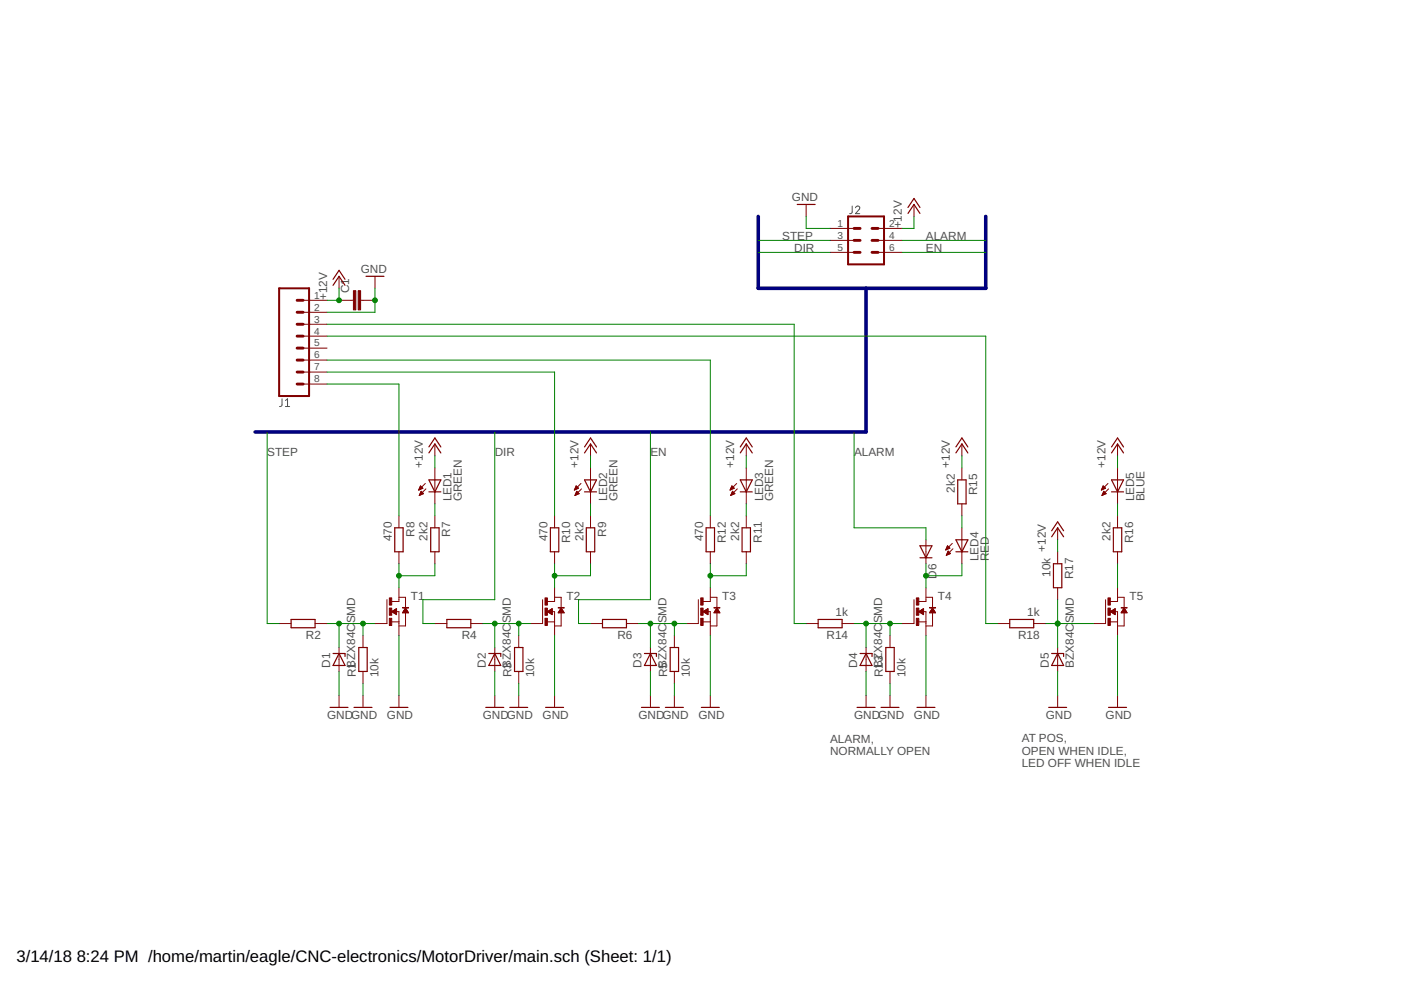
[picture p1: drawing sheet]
<svg xmlns="http://www.w3.org/2000/svg" width="297mm" height="210mm" viewBox="0 0 297 210" stroke-linecap="round" stroke-linejoin="round" font-family="sans-serif">
<path d="M180.7 43.7v1.4l-.6 .2M181.4 44a.45 .45 0 0 1 .6-.3 .45 .45 0 0 1 .2 .7l-.8 .9h.9M59.8 84.6v1.4l-.5 .2M60.5 86.2h.9M60.5 84.9l.5-.3v1.6" fill="none" stroke="#505050" stroke-width=".21"/>
<g fill="none" stroke="#800000" stroke-width=".21">
<path d="M71.9 58.6v2.5M79.5 58.6v2.5M170.9 43.3v2.6M176 48.4h5.1M176 51h5.1M176 53.5h5.1M186.2 48.4h5M186.2 51h5M186.2 53.5h5M193.8 43.3v2.6M64.3 63.7h5M64.3 66.2h5"/>
<path d="M64.3 68.7h5M64.3 71.3h5M64.3 73.8h5M64.3 76.3h5M64.3 78.9h5M71.9 63.7h3M76.5 63.7h3M64.3 81.4h5M92.2 94.1v2.6M92.2 99.2v7.6M125.2 94.1v2.6M125.2 99.2v7.6"/>
<path d="M158.2 94.1v2.6M158.2 99.2v7.6M203.9 94.1v2.6M203.9 99.2v2.5M236.9 94.1v2.6M236.9 99.2v7.6M84.6 109.4v2.5M84.6 117v2.5M88.8 103.8h.1M88.9 103.7h.3M88.9 103.6h.6M88.9 105h.1"/>
<path d="M88.9 104.9h.3M89 103.5h.6M89 103.4h.5M89 104.8h.5M89 103.2h.4M89 104.7h.8M89.1 103.1h.1M89.1 104.6h.6M89.2 103l.5 .5-.9 .4zM89.2 104.4h.4M89.2 104.3h.2M89.3 104.2h.1"/>
<path d="M89.8 104.7l-.5-.5-.4 .9M89.8 104.7l-.9 .4M90.2 102.5l-1.4 1.4M90.3 103.7l-1.4 1.4M92.2 109.4v2.5M92.2 117v2.5M117.6 109.4v2.5M117.6 117v2.5M121.8 103.8h.1M121.9 103.7h.3M121.9 103.6h.6M121.9 105h.1"/>
<path d="M122 103.5h.6M122 104.9h.2M122 104.8h.5M122 103.4h.5M122.1 103.2h.3M122.1 104.7h.7M122.1 104.6h.6M122.1 103.1h.2M122.2 103l.5 .5-.9 .4zM122.2 104.4h.4M122.2 104.3h.2M122.3 104.2h.1"/>
<path d="M122.3 104.2l.5 .5-.9 .4zM123.2 102.5l-1.4 1.4M123.3 103.7l-1.4 1.4M125.2 109.4v2.5M125.2 117v2.5M150.6 109.4v2.5M150.6 117v2.5M154.8 103.8h.2M154.9 103.7h.3M154.9 103.6h.6M154.9 105h.1M155 103.5h.6"/>
<path d="M155 104.9h.2M155 103.4h.5M155 104.8h.5M155.1 103.2h.3M155.1 104.7h.7M155.1 103.1h.2M155.1 104.6h.6M155.2 104.4h.4M155.2 103l.5 .5-.9 .4zM155.2 104.3h.2M155.3 104.2h.1M155.3 104.2l.5 .5-.9 .4z"/>
<path d="M156.2 102.5l-1.4 1.4M156.3 103.7l-1.4 1.4M158.2 109.4v2.5M158.2 117v2.5M196.3 114.4v5.1M200.6 116.5h.1M200.6 116.4h.4M200.6 117.7h.1M200.7 116.2h.6M200.7 116.1h.6M200.7 117.6h.3M200.7 116h.5"/>
<path d="M200.7 117.5h.6M200.8 115.9h.3M200.8 117.3h.7M200.9 115.8h.1M200.9 117.2h.5M200.9 115.7l.5 .5-.9 .4zM200.9 117.1h.4M201 117h.1M201 116.9l-.4 .9M201 116.9l.5 .5-.9 .4M201 116.9h.1M201.9 115.2l-1.4 1.4"/>
<path d="M202 116.4l-1.4 1.4M203.9 106.8v2.6M203.9 111.9v7.6M224.2 111.9v2.5M224.2 117v2.5M233.6 103.8h.1M233.6 103.7h.4M233.6 105h.1M233.7 103.6h.6M233.7 103.5h.7M233.7 104.9h.3M233.7 103.4h.5"/>
<path d="M233.7 104.8h.5M233.8 103.2h.3M233.8 104.7h.7M233.8 103.1h.2M233.8 104.6h.6M233.9 103l.5 .5-.9 .4zM233.9 104.4h.4M234 104.3h.2M234 104.2h.1M234 104.2l.5 .5-.9 .4zM234.9 102.5l-1.4 1.4M235 103.7l-1.4 1.4"/>
<path d="M236.9 109.4v2.5M236.9 117v2.5M59.2 132.2h2.5M66.8 132.2h2.5M71.9 137.3v5.1M77 134.7v2.6M82 127.1v5.1h-2.5M83.1 131.8h1.5M83.1 129.7l1-.6v1.2zM83.1 129.7h1M83.2 129.6h.9M83.2 129.8h.9"/>
<path d="M83.3 129.5h.8M83.4 129.9h.7M83.4 129.5h.7M83.5 129.9h.6M83.5 129.4h.6M83.6 130h.5M83.6 129.3h.5M83.7 130.1h.4M83.8 129.2h.3M83.8 130.2h.3M83.9 129.2h.2M83.9 130.2h.2"/>
<path d="M84 129.1h.1M84 130.3h.1M84.1 129.7h.5v5M84.6 124.6v2.9h-1.5M84.6 126.6h1.4v2.3M85.4 129.9h1.2M85.4 129.8h1.1M85.5 129.7h1M85.5 129.7h.9M85.6 129.6h.8M85.6 129.5h.8M85.6 129.5h.7"/>
<path d="M85.7 129.4h.6M85.7 129.3h.5M85.8 129.2h.4M85.8 129.2h.3M85.9 129.1h.2M85.9 129h.1M86 129.9v2.8h-1.4M86 128.9l.6 1h-1.3zM92.2 132.2h2.5M99.8 132.2h2.6M104.9 137.3v5.1M110 134.7v2.6"/>
<path d="M115 127.1v5.1h-2.5M116.1 131.8h1.5M116.1 129.7l1-.6v1.2zM116.1 129.7h1M116.2 129.7h.9M116.2 129.6h.9M116.3 129.8h.8M116.3 129.5h.8M116.4 129.9h.7M116.4 129.5h.7M116.5 129.9h.6M116.5 129.4h.6"/>
<path d="M116.6 130h.5M116.6 129.3h.5M116.7 130.1h.4M116.8 129.2h.3M116.8 130.2h.3M116.9 129.2h.2M116.9 130.2h.2M117 129.1h.1M117.1 130.3h.1M117.1 129.7h.5v5M117.6 124.6v2.9h-1.5M117.6 126.6h1.4v2.3"/>
<path d="M118.4 129.9h1.2M118.4 129.8h1.1M118.5 129.7h1M118.5 129.7h.9M118.6 129.6h.8M118.6 129.5h.8M118.7 129.5h.6M118.7 129.4h.6M118.7 129.3h.5M118.8 129.2h.4M118.8 129.2h.3M118.9 129.1h.2"/>
<path d="M118.9 129h.2M119 129h.1M119 129.9v2.8h-1.4M119 128.9l.6 1h-1.3zM125.2 132.2h2.5M132.8 132.2h2.6M137.9 137.3v5.1M143 134.7v2.6M148.1 127.1v5.1h-2.6M149.1 131.8h1.5M149.1 129.7l1-.6v1.2zM149.1 129.7h1"/>
<path d="M149.2 129.7h.9M149.2 129.6h.9M149.3 129.8h.8M149.3 129.5h.8M149.4 129.9h.7M149.4 129.5h.7M149.5 129.9h.6M149.5 129.4h.6M149.6 130h.5M149.7 129.3h.4M149.7 130.1h.4M149.8 129.2h.3"/>
<path d="M149.8 130.2h.3M149.9 129.2h.2M149.9 130.2h.2M150 129.1h.1M150.1 130.3h.1M150.1 129.7h.5v5M150.6 124.6v2.9h-1.5M150.6 126.6h1.4v2.3M151.4 129.9h1.2M151.4 129.8h1.1M151.5 129.7h1M151.6 129.6h.8"/>
<path d="M151.6 129.5h.8M151.7 129.5h.6M151.7 129.4h.6M151.7 129.3h.6M151.8 129.2h.4M151.9 129.1h.2M151.9 129h.2M152 129h.1M152 129.9v2.8h-1.4M152 128.9l.6 1h-1.2zM170.9 132.2h2.6M178.5 132.2h2.6"/>
<path d="M183.6 137.3v5.1M188.7 134.7v2.6M193.8 127.1v5.1h-2.6M194.8 131.8h1.5M194.8 129.7l1-.6v1.2zM194.8 129.7h1M194.9 129.7h.9M194.9 129.6h.9M195 129.8h.8M195 129.5h.8M195.1 129.9h.7M195.2 129.5h.6"/>
<path d="M195.2 129.9h.6M195.3 129.4h.5M195.3 130h.5M195.4 129.3h.4M195.4 130.1h.4M195.5 129.2h.3M195.5 130.2h.3M195.6 129.2h.2M195.7 130.2h.1M195.7 129.1h.1M195.8 130.3h.1M195.8 129.7h.5v5"/>
<path d="M196.3 124.6v2.9h-1.5M196.3 126.6h1.4v2.3M197.1 129.9h1.2M197.1 129.8h1.2M197.2 129.7h1M197.3 129.7h.9M197.3 129.6h.8M197.3 129.5h.8M197.4 129.5h.6M197.4 129.4h.6M197.5 129.3h.5M197.5 129.2h.4"/>
<path d="M197.6 129.1h.2M197.6 129h.2M197.7 129h.1M197.7 129.9v2.8h-1.4M197.7 128.9l.7 1h-1.3zM211.5 132.2h2.6M219.2 132.2h2.5M224.2 124.6v2.5M224.2 137.3v5.1M234.4 127.1v5.1h-2.5M235.4 131.8h1.5M235.4 129.7l1-.6v1.2z"/>
<path d="M235.4 129.7h1M235.5 129.7h.9M235.6 129.6h.8M235.6 129.8h.8M235.7 129.5h.7M235.7 129.9h.7M235.8 129.5h.6M235.8 129.9h.6M235.9 129.4h.5M235.9 130h.5M236 129.3h.4M236.1 130.1h.3"/>
<path d="M236.1 129.2h.3M236.2 130.2h.2M236.2 129.2h.2M236.3 130.2h.1M236.3 129.1h.1M236.4 130.3h.1M236.4 129.7h.5v5M236.9 124.6v2.9h-1.5M236.9 126.6h1.4v2.3M237.7 129.9h1.2M237.8 129.8h1.1M237.8 129.7h1"/>
<path d="M237.9 129.7h.9M237.9 129.6h.9M238 129.5h.7M238 129.4h.6M238.1 129.3h.5M238.1 129.2h.4M238.2 129.2h.3M238.2 129.1h.3M238.3 129h.1M238.3 129.9v2.8h-1.4M238.3 128.9l.7 1h-1.3zM71.9 147.4v2.6"/>
<path d="M77 142.4v2.5M77 147.4v2.6M84.6 147.4v2.6M104.9 147.4v2.6M110 142.4v2.5M110 147.4v2.6M117.6 147.4v2.6M137.9 147.4v2.6M143 142.4v2.5M143 147.4v2.6M150.6 147.4v2.6M183.6 147.4v2.6"/>
<path d="M188.7 142.4v2.5M188.7 147.4v2.6M196.3 147.4v2.6M224.2 147.4v2.6M236.9 147.4v2.6"/>
</g>
<g fill="#800000" stroke="#800000" stroke-width=".21">
<path d="M82.5 126.8h.6v1.5h-.6z"/>
<path d="M82.5 128.9h.6v1.6h-.6z"/>
<path d="M82.5 131.1h.6v1.5h-.6z"/>
<path d="M85.3 128.8h1.3v.1h-1.3z"/>
<path d="M115.5 126.8h.6v1.5h-.6z"/>
<path d="M115.5 128.9h.6v1.6h-.6z"/>
<path d="M115.5 131.1h.6v1.5h-.6z"/>
<path d="M118.3 128.8h1.3v.1h-1.3z"/>
<path d="M148.6 126.8h.5v1.5h-.5z"/>
<path d="M148.6 128.9h.5v1.6h-.5z"/>
<path d="M148.6 131.1h.5v1.5h-.5z"/>
<path d="M151.4 128.8h1.2v.1h-1.2z"/>
<path d="M194.3 126.8h.5v1.5h-.5z"/>
<path d="M194.3 128.9h.5v1.6h-.5z"/>
<path d="M194.3 131.1h.5v1.5h-.5z"/>
<path d="M197.1 128.8h1.3v.1h-1.3z"/>
<path d="M234.9 126.8h.5v1.5h-.5z"/>
<path d="M234.9 128.9h.5v1.6h-.5z"/>
<path d="M234.9 131.1h.5v1.5h-.5z"/>
<path d="M237.7 128.8h1.3v.1h-1.3z"/>
<path d="M75.9 61.6h.6v4.1h-.6z"/>
<path d="M74.9 61.6h.5v4.1h-.5z"/>
</g>
<g fill="none" stroke="#800000" stroke-width=".25">
<path d="M70.6 59.2l1.3-1.9 1.3 1.9M77.6 58.6h3.8M169 43.3h3.8M192.5 45.3l1.3-2 1.3 2M192.5 44l1.3-1.9 1.3 1.9M70.6 60.5l1.3-1.9 1.3 1.9M90.9 96l1.3-1.9 1.3 1.9M90.9 94.8l1.3-1.9 1.3 1.9M123.9 96l1.3-1.9 1.3 1.9M123.9 94.8l1.3-1.9 1.3 1.9M157 96l1.2-1.9 1.3 1.9M157 94.8l1.2-1.9 1.3 1.9"/>
<path d="M202.7 96l1.2-1.9 1.3 1.9M202.7 94.8l1.2-1.9 1.3 1.9M235.7 94.8l1.2-1.9 1.3 1.9M235.7 96l1.2-1.9 1.3 1.9M83.7 111.9h1.8v5.1h-1.8zM90.9 101.7h2.6l-1.3 2.6zM90.9 104.3h2.6M91.3 111.9h1.8v5.1h-1.8zM116.7 111.9h1.8v5.1h-1.8zM123.9 104.3h2.6M123.9 101.7h2.6l-1.3 2.6zM124.3 111.9h1.8v5.1h-1.8z"/>
<path d="M149.7 111.9h1.8v5.1h-1.8zM157 104.3h2.5M157 101.7h2.5l-1.3 2.6zM157.3 111.9h1.8v5.1h-1.8zM195.1 115.7h2.5l-1.3 2.6zM195.1 118.3h2.5M202.7 117h2.5M202.7 114.4h2.5l-1.3 2.6zM203.1 101.7h1.7v5.1h-1.7zM223 113.8l1.2-1.9 1.3 1.9M223 112.5l1.2-1.9 1.3 1.9M223.4 119.5h1.7v5.1h-1.7z"/>
<path d="M235.7 104.3h2.5M235.7 101.7h2.5l-1.3 2.6zM236.1 111.9h1.7v5.1h-1.7zM61.7 131.3h5.1v1.8h-5.1zM70.6 138.6h2.6v.6M71.9 138.6l1.3 2.5h-2.6zM76.1 137.3h1.8v5.1h-1.8zM94.7 131.3h5.1v1.8h-5.1zM103.6 138.6h2.6v.6M104.9 138.6l1.3 2.5h-2.6zM109.1 137.3h1.8v5.1h-1.8zM127.7 131.3h5.1v1.8h-5.1z"/>
<path d="M136.6 138.6h2.6v.6M137.9 138.6l1.3 2.5h-2.6zM142.1 137.3h1.8v5.1h-1.8zM173.5 131.3h5v1.8h-5zM182.4 138.6h2.5v.6M183.6 138.6l1.3 2.5h-2.5zM187.8 137.3h1.8v5.1h-1.8zM214.1 131.3h5.1v1.8h-5.1zM223 138.6h2.5v.6M224.2 138.6l1.3 2.5h-2.5zM70 150h3.8M75.1 150h3.8"/>
<path d="M82.7 150h3.8M103 150h3.8M108.1 150h3.8M115.7 150h3.8M136 150h3.8M141.1 150h3.8M148.7 150h3.8M181.7 150h3.8M186.8 150h3.8M194.4 150h3.8M222.3 150h3.8M235 150h3.8"/>
</g>
<path d="M179.8 45.9h7.6v10.1h-7.6zM59.2 61.1h6.3v22.9h-6.3z" fill="none" stroke="#800000" stroke-width=".42"/>
<g fill="none" stroke="#800000" stroke-width=".61">
<path d="M181.1 53.5h1.3M181.1 51h1.3M181.1 48.4h1.3M184.9 53.5h1.3M184.9 51h1.3M184.9 48.4h1.3M63 68.7h1.3M63 66.2h1.3M63 63.7h1.3M63 73.8h1.3M63 71.3h1.3M63 76.3h1.3"/>
<path d="M63 78.9h1.3M63 81.4h1.3"/>
</g>
<path d="M160.8 45.9v15.2h48.2v-15.2M183.6 61.1v30.5h-129.5" fill="none" stroke="#000080" stroke-width=".76"/>
<g fill="none" stroke="#008000" stroke-width=".21">
<path d="M160.8 51h15.2M160.8 53.5h15.2M170.9 45.9v2.5h5.1M191.2 51h17.8M191.2 53.5h17.8M193.8 45.9v2.5h-2.6M69.3 68.7h99.1v63.5h2.5M69.3 71.3h139.7v60.9h2.5M69.3 78.9h48.3v30.5M69.3 76.3h81.3v33.1M71.9 61.1v2.6h-2.6M79.5 61.1v5.1h-10.2"/>
<path d="M56.6 91.6v40.6h2.6M69.3 81.4h15.3v28M92.2 96.7v2.5M104.9 91.6v35.5h-15.2v5.1h2.5M125.2 96.7v2.5M137.9 91.6v35.5h-15.2v5.1h2.5M158.2 96.7v2.5M181.1 91.6v20.3h15.2v2.5M203.9 96.7v2.5M236.9 96.7v2.5M84.6 119.5v5.1M92.2 106.8v2.6"/>
<path d="M92.2 119.5v2.6h-7.6M117.6 119.5v5.1M125.2 106.8v2.6M125.2 119.5v2.6h-7.6M150.6 119.5v5.1M158.2 106.8v2.6M158.2 119.5v2.6h-7.6M196.3 119.5v5.1M203.9 109.4v2.5M203.9 119.5v2.6h-7.6M224.2 114.4v2.6M236.9 106.8v2.6"/>
<path d="M236.9 119.5v5.1M69.3 132.2h10.2M71.9 132.2v5.1M77 132.2v2.5M84.6 134.7v12.7M102.4 132.2h10.1M104.9 132.2v5.1M110 132.2v2.5M117.6 134.7v12.7M135.4 132.2h10.1M137.9 132.2v5.1M143 132.2v2.5"/>
<path d="M150.6 134.7v12.7M181.1 132.2h10.1M183.6 132.2v5.1M188.7 132.2v2.5M196.3 134.7v12.7M221.7 132.2h10.2M224.2 127.1v10.2M236.9 134.7v12.7M71.9 142.4v5M77 144.9v2.5M104.9 142.4v5M110 144.9v2.5"/>
<path d="M137.9 142.4v5M143 144.9v2.5M183.6 142.4v5M188.7 144.9v2.5M224.2 142.4v5"/>
</g>
<g fill="#008000" stroke="#008000" stroke-width=".21">
<circle cx="77" cy="132.2" r=".51"/>
<circle cx="71.9" cy="132.2" r=".51"/>
<circle cx="79.5" cy="63.7" r=".51"/>
<circle cx="110" cy="132.2" r=".51"/>
<circle cx="104.9" cy="132.2" r=".51"/>
<circle cx="143" cy="132.2" r=".51"/>
<circle cx="137.9" cy="132.2" r=".51"/>
<circle cx="71.9" cy="63.7" r=".51"/>
<circle cx="84.6" cy="122.1" r=".51"/>
<circle cx="117.6" cy="122.1" r=".51"/>
<circle cx="150.6" cy="122.1" r=".51"/>
<circle cx="188.7" cy="132.2" r=".51"/>
<circle cx="183.6" cy="132.2" r=".51"/>
<circle cx="196.3" cy="122.1" r=".51"/>
<circle cx="224.2" cy="132.2" r=".51"/>
</g>
<g font-size="3.5">
<text x="3.5" y="204">3/14/18</text>
<text x="16.3" y="204">8:24 PM /home/martin/eagle/CNC-electronics/MotorDriver/main.sch (Sheet: 1/1)</text>
</g>
<g font-size="2.5" fill="#505050">
<text x="167.9" y="42.6">GND</text>
<text x="165.8" y="51">STEP</text>
<text x="168.4" y="53.5">DIR</text>
<text x="191.2" y="48.4" transform="rotate(-90 191.2 48.4)">+12V</text>
<text x="196.3" y="53.5">EN</text>
<text x="196.3" y="51">ALARM</text>
<text x="76.5" y="57.8">GND</text>
<text x="69.3" y="63.7" transform="rotate(-90 69.3 63.7)">+12V</text>
<text x="74" y="62.1" transform="rotate(-90 74 62.1)">C1</text>
<text x="56.6" y="96.7">STEP</text>
<text x="89.7" y="99.2" transform="rotate(-90 89.7 99.2)">+12V</text>
<text x="104.9" y="96.7">DIR</text>
<text x="122.7" y="99.2" transform="rotate(-90 122.7 99.2)">+12V</text>
<text x="137.9" y="96.7">EN</text>
<text x="155.7" y="99.2" transform="rotate(-90 155.7 99.2)">+12V</text>
<text x="181.1" y="96.7">ALARM</text>
<text x="201.4" y="99.2" transform="rotate(-90 201.4 99.2)">+12V</text>
<text x="234.4" y="99.2" transform="rotate(-90 234.4 99.2)">+12V</text>
<text x="95.8" y="106.3" transform="rotate(-90 95.8 106.3)">LED1</text>
<text x="97.9" y="106.3" transform="rotate(-90 97.9 106.3)">GREEN</text>
<text x="128.8" y="106.3" transform="rotate(-90 128.8 106.3)">LED2</text>
<text x="130.9" y="106.3" transform="rotate(-90 130.9 106.3)">GREEN</text>
<text x="161.8" y="106.3" transform="rotate(-90 161.8 106.3)">LED3</text>
<text x="163.9" y="106.3" transform="rotate(-90 163.9 106.3)">GREEN</text>
<text x="202.4" y="104.5" transform="rotate(-90 202.4 104.5)">2k2</text>
<text x="207.2" y="105.1" transform="rotate(-90 207.2 105.1)">R15</text>
<text x="240.5" y="106.3" transform="rotate(-90 240.5 106.3)">LED5</text>
<text x="242.7" y="106.3" transform="rotate(-90 242.7 106.3)">BLUE</text>
<text x="87.9" y="113.8" transform="rotate(-90 87.9 113.8)">R8</text>
<text x="95.5" y="113.8" transform="rotate(-90 95.5 113.8)">R7</text>
<text x="128.5" y="113.8" transform="rotate(-90 128.5 113.8)">R9</text>
<text x="83.1" y="114.8" transform="rotate(-90 83.1 114.8)">470</text>
<text x="90.7" y="114.7" transform="rotate(-90 90.7 114.7)">2k2</text>
<text x="116.1" y="114.8" transform="rotate(-90 116.1 114.8)">470</text>
<text x="120.9" y="115.2" transform="rotate(-90 120.9 115.2)">R10</text>
<text x="123.7" y="114.7" transform="rotate(-90 123.7 114.7)">2k2</text>
<text x="149.1" y="114.8" transform="rotate(-90 149.1 114.8)">470</text>
<text x="153.9" y="115.2" transform="rotate(-90 153.9 115.2)">R12</text>
<text x="156.7" y="114.7" transform="rotate(-90 156.7 114.7)">2k2</text>
<text x="161.5" y="115" transform="rotate(-90 161.5 115)">R11</text>
<text x="207.5" y="119" transform="rotate(-90 207.5 119)">LED4</text>
<text x="209.6" y="119" transform="rotate(-90 209.6 119)">RED</text>
<text x="221.7" y="117" transform="rotate(-90 221.7 117)">+12V</text>
<text x="235.4" y="114.7" transform="rotate(-90 235.4 114.7)">2k2</text>
<text x="240.2" y="115.2" transform="rotate(-90 240.2 115.2)">R16</text>
<text x="198.6" y="122.7" transform="rotate(-90 198.6 122.7)">D6</text>
<text x="222.7" y="122.3" transform="rotate(-90 222.7 122.3)">10k</text>
<text x="227.5" y="122.8" transform="rotate(-90 227.5 122.8)">R17</text>
<text x="87.1" y="127.1">T1</text>
<text x="120.1" y="127.1">T2</text>
<text x="153.1" y="127.1">T3</text>
<text x="177.2" y="130.7">1k</text>
<text x="198.9" y="127.1">T4</text>
<text x="217.8" y="130.7">1k</text>
<text x="239.5" y="127.1">T5</text>
<text x="64.9" y="135.5">R2</text>
<text x="75.3" y="132.2" transform="rotate(-90 75.3 132.2)">SMD</text>
<text x="97.9" y="135.5">R4</text>
<text x="108.3" y="132.2" transform="rotate(-90 108.3 132.2)">SMD</text>
<text x="130.9" y="135.5">R6</text>
<text x="141.3" y="132.2" transform="rotate(-90 141.3 132.2)">SMD</text>
<text x="175.2" y="135.5">R14</text>
<text x="187" y="132.2" transform="rotate(-90 187 132.2)">SMD</text>
<text x="215.9" y="135.5">R18</text>
<text x="227.7" y="132.2" transform="rotate(-90 227.7 132.2)">SMD</text>
<text x="70" y="141.6" transform="rotate(-90 70 141.6)">D1</text>
<text x="75.3" y="141.6" transform="rotate(-90 75.3 141.6)">BZX84C</text>
<text x="75.5" y="143.6" transform="rotate(-90 75.5 143.6)">R1</text>
<text x="80.3" y="143.6" transform="rotate(-90 80.3 143.6)">10k</text>
<text x="103" y="141.6" transform="rotate(-90 103 141.6)">D2</text>
<text x="108.3" y="141.6" transform="rotate(-90 108.3 141.6)">BZX84C</text>
<text x="108.5" y="143.6" transform="rotate(-90 108.5 143.6)">R3</text>
<text x="113.3" y="143.6" transform="rotate(-90 113.3 143.6)">10k</text>
<text x="136" y="141.6" transform="rotate(-90 136 141.6)">D3</text>
<text x="141.3" y="141.6" transform="rotate(-90 141.3 141.6)">BZX84C</text>
<text x="141.5" y="143.6" transform="rotate(-90 141.5 143.6)">R5</text>
<text x="146.3" y="143.6" transform="rotate(-90 146.3 143.6)">10k</text>
<text x="181.7" y="141.6" transform="rotate(-90 181.7 141.6)">D4</text>
<text x="187" y="141.6" transform="rotate(-90 187 141.6)">BZX84C</text>
<text x="187.2" y="143.6" transform="rotate(-90 187.2 143.6)">R13</text>
<text x="192" y="143.6" transform="rotate(-90 192 143.6)">10k</text>
<text x="222.3" y="141.6" transform="rotate(-90 222.3 141.6)">D5</text>
<text x="227.7" y="141.6" transform="rotate(-90 227.7 141.6)">BZX84C</text>
<text x="69.3" y="152.5">GNDGND</text>
<text x="82" y="152.5">GND</text>
<text x="102.4" y="152.5">GNDGND</text>
<text x="115.1" y="152.5">GND</text>
<text x="135.4" y="152.5">GNDGND</text>
<text x="148.1" y="152.5">GND</text>
<text x="181.1" y="152.5">GNDGND</text>
<text x="193.8" y="152.5">GND</text>
<text x="221.7" y="152.5">GND</text>
<text x="234.4" y="152.5">GND</text>
<text x="176" y="157.5">ALARM,</text>
<text x="176" y="160.1">NORMALLY OPEN</text>
<text x="216.6" y="157.4">AT POS,</text>
<text x="216.6" y="160">OPEN WHEN IDLE,</text>
<text x="216.6" y="162.7">LED OFF WHEN IDLE</text>
</g>
<g font-size="2.1" fill="#505050">
<text x="177.6" y="48.1">1</text>
<text x="177.6" y="50.6">3</text>
<text x="177.6" y="53.1">5</text>
<text x="188.5" y="53.1">6</text>
<text x="188.5" y="50.6">4</text>
<text x="188.5" y="48.1">2</text>
<text x="66.6" y="63.3">1</text>
<text x="66.6" y="65.8">2</text>
<text x="66.6" y="68.4">3</text>
<text x="66.6" y="70.9">4</text>
<text x="66.6" y="73.5">5</text>
<text x="66.6" y="76">6</text>
<text x="66.6" y="78.5">7</text>
<text x="66.6" y="81.1">8</text>
</g>
</svg>
